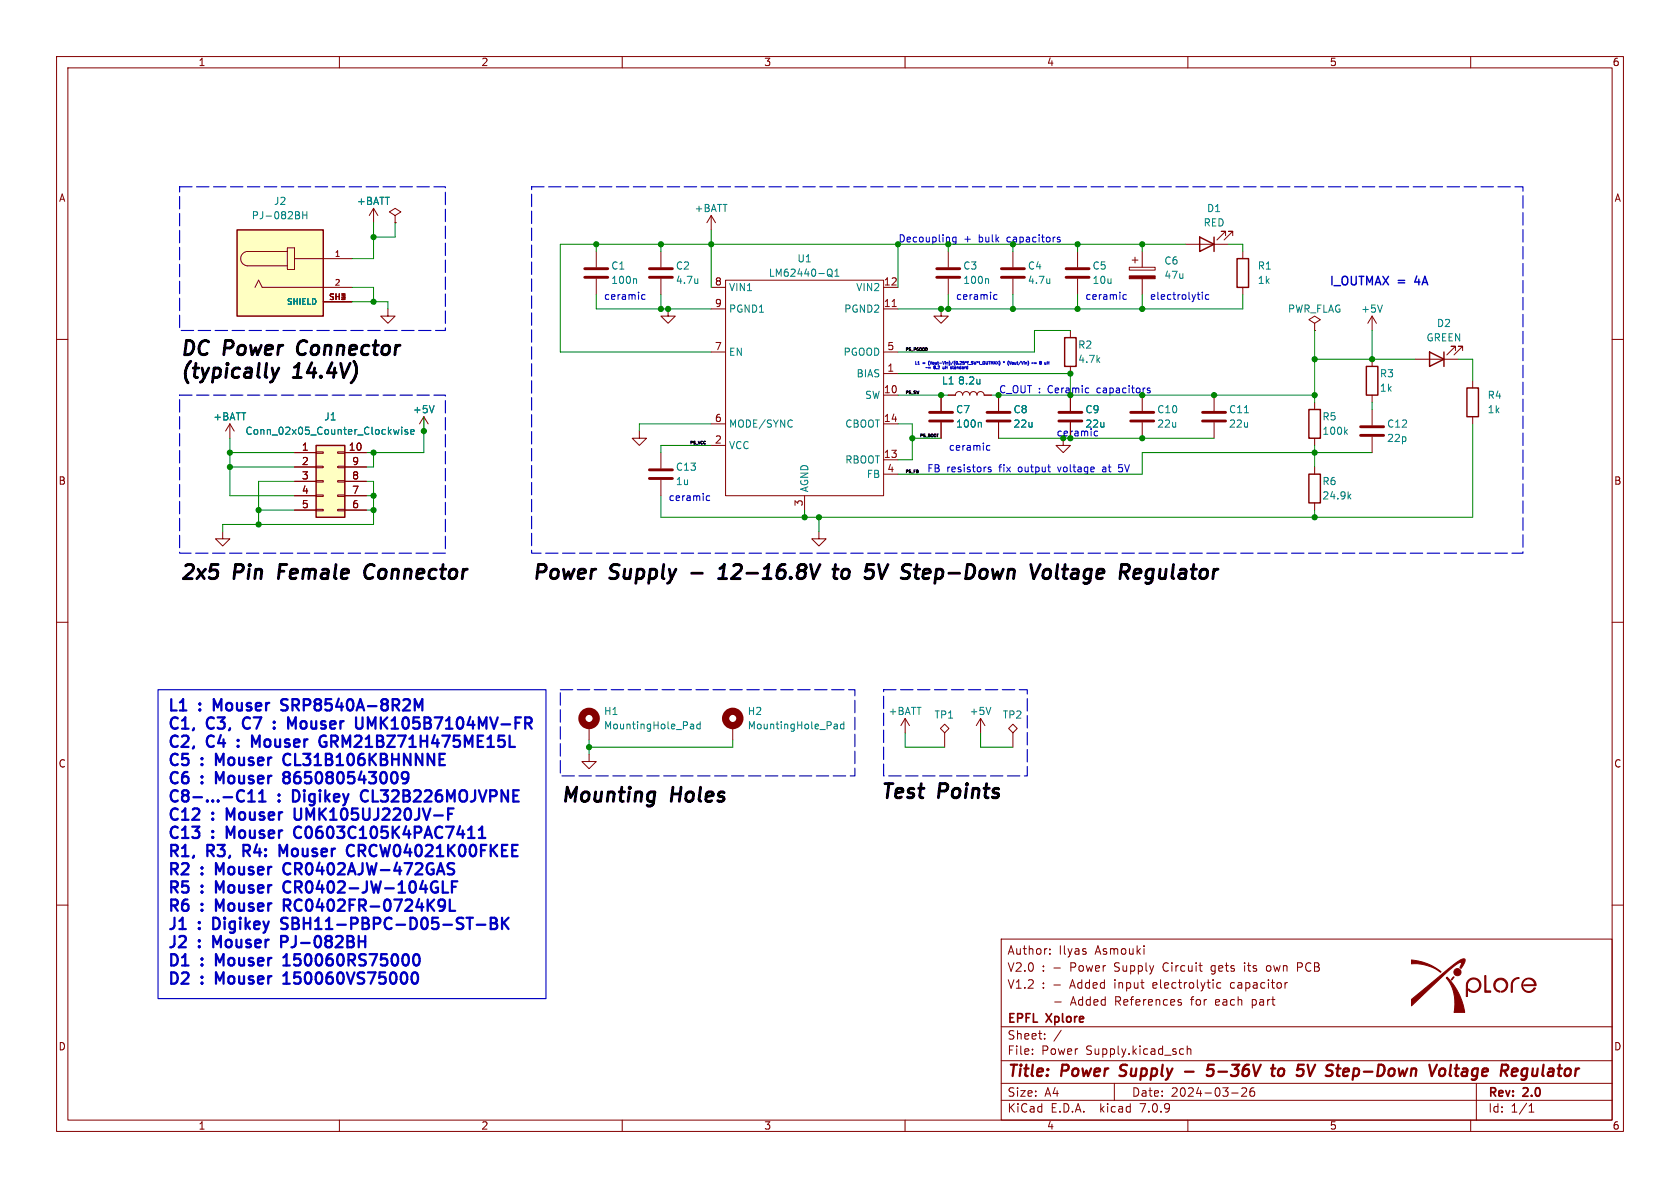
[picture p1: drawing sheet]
<svg xmlns="http://www.w3.org/2000/svg" width="297mm" height="210mm" viewBox="0 0 297 210" stroke-linecap="round" stroke-linejoin="round" font-family="sans-serif">
<path d="M0 0h297v210h-297z" fill="#fff" stroke="#fff" stroke-width=".18"/>
<g fill="none" stroke="#840000" stroke-width=".18">
<path d="M10 10h277v190h-277zM12 12h273v186h-273zM60 10v2M110 10v2M160 10v2M210 10v2M260 10v2M66 36.8l-.7 1.3M66 36.8v2.6M66 36.8l.8 1.3M69.8 38.1l1.1-.6-1.1-.7-1 .7 1 .6v1.3M69.8 39.4h.1"/>
<path d="M125.7 38.1l-.7 1.3M125.7 38.1v2.5M125.7 38.1l.8 1.3M10 60h2M45.1 50.8l.6-1.3 .7 1.3h15.8M50.8 44.5h-7a1.27 1.27 0 0 0-1.2 1.2 1.27 1.27 0 0 0 1.2 1.3h7M50.8 43.8h1.3v3.8h-1.3zM52.1 45.7h10.1M57.1 53.3h5.1M68.6 54.6v1.3h1.2l-1.2 1.3-1.3-1.3h1.3M105.4 44.5v2.7M105.4 49.3v2.8"/>
<path d="M116.8 44.5v2.7M116.8 49.3v2.8M118.1 54.6v1.3h1.3l-1.3 1.3-1.3-1.3h1.3M125.7 54.6h2.6M125.7 50.8h2.6M128.3 49.5h27.9v38.1h-27.9zM156.2 54.6h2.5M156.2 50.8h2.5M157.7 54.2h.7M166.4 54.6v1.3h1.2l-1.2 1.3-1.3-1.3h1.3M167.6 44.5v2.7M167.6 49.3v2.8"/>
<path d="M179.1 44.5v2.7M179.1 49.3v2.8M189.2 58.4v1.3M190.5 44.5v2.7M190.5 49.3v2.8M199.6 47.2h4.6v.6h-4.6zM200.2 46h1M200.7 45.5v1M201.9 44.5v2.7M201.9 49.3v2.8M209.5 43.2h7.7M216.7 41.7v-.8h-.8h.8l-1.6 1.5"/>
<path d="M217.9 41.7v-.8h-.7h.7l-1.5 1.5M219.7 44.5v1.2M219.7 50.8v1.3M232.4 57.2l1-.7-1-.6-1 .6 1 .7v1.2M232.4 58.4h.1M242.6 55.9v2.5M242.6 55.9l-.8 1.3M242.6 55.9l.7 1.3M285 60h2M40.6 74.9l.8 1.3M40.6 74.9v2.6M40.6 74.9l-.7 1.3"/>
<path d="M55.9 79.9h1.2v.2h-1.2zM59.7 79.9h1.3v.2h-1.3zM74.9 73.7l-.7 1.2M74.9 73.7v2.5M74.9 73.7l.8 1.2M113 76.2v1.3h1.3l-1.3 1.2-1.2-1.2h1.2M125.7 74.9h2.6M125.7 78.7h2.6M125.7 62.2h2.6M156.2 69.9h2.5M156.2 66h2.5M156.2 74.9h2.5"/>
<path d="M156.2 62.2h2.5M166.4 69.9v2.7M166.4 74.7v2.8M167.6 69.9h1.3a.64 .64 0 0 1 .6-.7 .64 .64 0 0 1 .7 .7 .64 .64 0 0 1 .6-.7 .64 .64 0 0 1 .6 .7 .64 .64 0 0 1 .7-.7 .64 .64 0 0 1 .6 .7 .64 .64 0 0 1 .7-.7 .64 .64 0 0 1 .6 .7h1.3M176.5 69.9v2.7M176.5 74.7v2.8M188 77.5v1.2h1.2l-1.2 1.3-1.3-1.3h1.3M189.2 64.8v1.2M189.2 69.9v2.7M189.2 74.7v2.8M201.9 69.9v2.7M201.9 74.7v2.8"/>
<path d="M214.6 69.9v2.7M214.6 74.7v2.8M232.4 71.1v1.3M232.4 77.5v1.2M242.6 63.5v1.3M242.6 69.9v1.2M242.6 72.4v2.8M242.6 77.2v2.8M250.2 63.5h7.6M257.3 62v-.8h-.8h.8l-1.5 1.5M258.6 62v-.8h-.8h.8l-1.6 1.5M260.3 67.3v1.3"/>
<path d="M260.3 73.7v1.2M39.4 94v1.3h1.2l-1.2 1.2-1.3-1.2h1.3M52.1 80h3.8M52.1 82.6h3.8M52.1 85.1h3.8M52.1 87.6h3.8M52.1 90.2h3.8M55.9 90h1.2v.3h-1.2zM55.9 87.5h1.2v.3h-1.2zM55.9 85h1.2v.2h-1.2zM55.9 82.4h1.2v.3h-1.2zM59.7 90h1.3v.3h-1.3z"/>
<path d="M59.7 87.5h1.3v.3h-1.3zM59.7 85h1.3v.2h-1.3zM59.7 82.4h1.3v.3h-1.3zM61 80h3.8M61 82.6h3.8M61 85.1h3.8M61 87.6h3.8M61 90.2h3.8M116.8 80v2.8M116.8 84.8v2.8M142.2 87.6v2.6M144.8 94v1.3h1.2l-1.2 1.2-1.3-1.2h1.3"/>
<path d="M156.2 81.3h2.5M156.2 83.8h2.5M232.4 82.6v1.2M232.4 88.9v1.3M10 110h2M285 110h2M104.1 133.4v1.2h1.3l-1.3 1.3-1.2-1.3h1.2M104.1 128.3v2.5M129.5 128.3v2.5M160 127l-.7 1.3M160 127v2.5M160 127l.8 1.3"/>
<path d="M166.2 128.8l.8-.8 .8 .8-.8 .7zM167 129.5v2.6M173.4 127l-.8 1.3M173.4 127v2.5M173.4 127l.7 1.3M178.3 128.8l.8-.8 .7 .8-.7 .7zM179.1 129.5v2.6M10 160h2M285 160h2M177 166h108v32h-108zM185.6 168.6v.1M185.6 167.8v.1"/>
<path d="M186.5 177.1h1.1M189.4 177.3h.7M189.7 176.2l-.5 1.5M197.2 177h.6M197.6 177l.5 .7M197.8 176.2h-.6v1.5M202.2 167.2v.1M210.5 176.7h.5M211 176.2l-.3 .2v1.3M214.9 176.9l.2-.2h.3l.2 .2M214.9 177.5l.2 .2 .4-.1M215.6 177.1l-.7 .1"/>
<path d="M215.8 173.8l-.4-.1-.3 .3v.4l.1 .2h.6M220 170.2v.1M220 170.7v1M221.4 176.8l.4-.1 .3 .3v.4l-.1 .2h-.6M221.4 176.7v1.5M224.2 170.7l-.3 .3v.4l.3 .3M227.6 173.7l-.4 .1M229.4 171h.6M230 170.2h-.6v1.5M60 198v2M110 198v2M160 198v2"/>
<path d="M177 194.5h108M177 191.5h108M177 187.5h108M177 181.5h108M182.5 186.3v.1M182.5 185.5v.1M184.7 183.6v.1M184.7 182.8v.1M187.6 182.1l-1.3 2M197 191.5v3M208.8 185.4l.4 .1M209.2 186.3l-.4 .1"/>
<path d="M209.9 185.5l.2-.1 .4 .1v.9M209.9 184.9v1.5M210 198v2M217.7 193.2h1.2M219.5 192.4l.6-.1 .2 .1 .1 .3-.9 1.1h.9M221.7 192.3a.59 .59 0 0 0-.7 .6v.6l.1 .2 .4 .1 .2-.1 .1-.5-.1-.3h-.5l-.2 .3M260 198v2M261 191.5v6.5M270.3 196.6h.9M270.3 195.5l.4-.4v1.5"/>
</g>
<g fill="none" stroke="#840000" stroke-width=".4">
<path d="M197.9 190.1l.3 .1M198.2 188.4l-.1 .4v.2M209.5 189.4h1.5M214.6 188.2h-1l-.2 1 .3-.2 .7 .1 .2 .3-.2 .6-.3 .2h-.5l-.3-.2M224.7 188.9h.8M225.1 188.2l-.2 1.7v.2l.4 .1M226.1 189.1a.52 .52 0 0 1 .5-.2 .52 .52 0 0 1 .4 .4v.5a.55 .55 0 0 1-.6 .4 .55 .55 0 0 1-.5-.4zM232.5 188.2l-.9 2M237.8 188.9l.6 .1 .1 .4-1 .1M238.3 190.1l-.6 .1M254.7 189a.5 .5 0 0 1 .8 .3l-.1 .5a.62 .62 0 0 1-.7 .4M256.5 188.2l-.2 1.7 .2 .3"/>
<path d="M257.2 188.9h.7M257.6 188.2l-.3 1.7 .1 .2 .4 .1M269.5 188.9l.5 .1M269.9 190.1l-.6 .1M270 188.9l-.2 1.6-.4 .4M271 188.9l-.1 1 .2 .3"/>
</g>
<g fill="none" stroke="#840000" stroke-width=".51">
<path d="M103.4 49h4M103.4 47.5h4M114.8 49h4.1M114.8 47.5h4.1M165.6 49h4.1M165.6 47.5h4.1M177 49h4.1M177 47.5h4.1M188.5 49h4M188.5 47.5h4M164.3 74.4h4.1M164.3 72.9h4.1"/>
<path d="M174.5 74.4h4.1M174.5 72.9h4.1M187.2 74.4h4.1M187.2 72.9h4.1M199.9 74.4h4.1M199.9 72.9h4.1M212.6 74.4h4.1M212.6 72.9h4.1M240.5 77h4.1M240.5 75.4h4.1M114.8 84.6h4.1M114.8 83.1h4.1"/>
</g>
<g fill="none" stroke="#008484" stroke-width=".18">
<path d="M52.9 38.1v.5M53.5 37.4v1.3M53.5 38h.7M54.2 37.4v1.3M112.4 49.3l.1 .1v.7M123.4 49.3v.8M123.4 50h-.1M146.3 48.7l.3 .1h.3M146.3 47.8l.3-.2a.43 .43 0 0 1 .5 .4v.4l-.2 .4M146.5 48.5l.4 .3M146.9 48.8l.3 .2M147.6 48.8h.7"/>
<path d="M147.6 47.9l.4-.3v1.2M174.6 49.3l.2 .1v.7M185.6 49.3v.8M185.6 50h-.1M244.4 53.9l-.4 1.3M70.5 75.9l-.2 .9-.2-.6M71 75.5v.1M71 75.9v.9M72.1 76l-.3-.1-.2 .2v.2l.5 .1v.3h-.5M72.6 76.4l.6-.2-.1-.2-.3-.1-.2 .2 .1 .6h.4M76.7 71.7l-.4 1.3M140 74.3l.1 .1"/>
<path d="M140.1 75.4h-.1M173.2 67v.9M173.2 67.8h.1M173.3 74.7l.2 .1v.7M220 73h.7M237.8 76.3l.4 .5M238.2 75.9l-.5 .5M238.4 87.7l.4 .5M238.8 87.4l-.5 .4M122.2 128l.4 .1v.7M122.6 128.8h-.4M122.6 128.3l-.4 .1"/>
<path d="M123.8 128.1l-.4-.1-.2 .2 .1 .6h.5M123.8 127.6v1.2M147.6 128l.4 .1v.7M148 128.8h-.4M148 128.3l-.4 .1M149.2 128.1l-.4-.1-.2 .2 .1 .6h.5M149.2 127.6v1.2M175.2 125l-.5 1.3"/>
</g>
<path d="M41.9 40.6h15.2v15.3h-15.2zM188.2 59.7h2v5.1h-2zM212.1 41.9l2.5 1.3-2.5 1.3zM214.6 41.9v2.6M218.7 45.7h2v5.1h-2zM55.9 78.7h5.1v12.7h-5.1zM231.4 72.4h2v5.1h-2zM241.6 64.8h2v5.1h-2zM252.7 62.2l2.6 1.3-2.6 1.3zM255.3 62.2v2.6M259.3 68.6h2.1v5.1h-2.1zM231.4 83.8h2v5.1h-2z" fill="none" stroke="#840000" stroke-width=".25"/>
<g fill="#840000" stroke="#840000" stroke-width=".18">
<path d="M262.5 172.5h.2v2.7h.8v.2h-1z"/>
<path d="M257 172.7h.1l-.5 .6-.1-.1z"/>
<path d="M267.5 173.2l.7-.4h.4v.2a1.32 1.32 0 0 0-1.2 1.7v.7h-.2v-.9a1.66 1.66 0 0 1 .3-1.3z"/>
<path d="M255.8 172.7a11.4 11.4 0 0 1 3.1 6.3h-1.8v-.2a7.3 7.3 0 0 0-1.4-5.9z"/>
<path d="M249.5 169.7h.2a9.6 9.6 0 0 1 5.1 2.1l-.1 .1a7.2 7.2 0 0 0-5.1-1.5z"/>
<path d="M259.6 173.2a1.28 1.28 0 0 1 1.8 0 1.28 1.28 0 0 1 0 1.8 1.28 1.28 0 0 1-1.8 .1v-.3l.2 .2a1.07 1.07 0 0 0 1.6-.3 1.07 1.07 0 0 0-.6-1.6 1.07 1.07 0 0 0-1.4 .9v2.2h-.2v-1.7a1.47 1.47 0 0 1 .4-1.3z"/>
<path d="M264.4 173.3l.5-.3 .4-.1a1.24 1.24 0 0 1 1.3 1.2 1.24 1.24 0 0 1-1.2 1.3v-.2a1.02 1.02 0 0 0 .8-1.5 1.02 1.02 0 0 0-1.7-.1 1.02 1.02 0 0 0 .7 1.6v.2a1.25 1.25 0 0 1-1.1-.8 1.25 1.25 0 0 1 .3-1.3z"/>
<path d="M249.5 176.7l6.9-5.7 1.7-1.3a.55 .55 0 0 1 .9 0l-.5 1.3a.18 .18 0 0 1-.3 .2 .17 .17 0 0 1-.1-.3l.3-.6a.18 .18 0 0 0-.1-.2 .18 .18 0 0 0-.2 0l-2 1.5-6.6 6.2z"/>
<path d="M269.4 173.3a1.27 1.27 0 0 1 1.4-.3 1.27 1.27 0 0 1 .8 1.2h-2.2v-.1h1.9a1.06 1.06 0 0 0-1.5-.9 1.06 1.06 0 0 0-.3 1.7 1.06 1.06 0 0 0 1.7-.2l.2-.1a1.26 1.26 0 0 1-1.8 .6 1.26 1.26 0 0 1-.2-1.9z"/>
<path d="M199.6 48.8h4.6v.5h-4.6z"/>
<circle cx="257.7" cy="171.9" r=".63"/>
</g>
<g fill="none" stroke="#840000" stroke-width="1.3">
<circle cx="104.1" cy="127" r="1.27"/>
<circle cx="129.5" cy="127" r="1.27"/>
</g>
<g fill="#ffffc2" stroke="#ffffc2" stroke-width=".18">
<path d="M41.9 40.6h15.2v15.3h-15.2z"/>
<path d="M55.9 78.7h5.1v12.7h-5.1z"/>
</g>
<g fill="none" stroke="#0000c2" stroke-width=".18">
<path d="M113.4 52.7l.3 .2h.3M114 52.1h-.3l-.3 .2M169 41.9v1l-.2 .3-.3-.1M169 42l-.4-.1-.2 .3 .1 .5h.5M175.7 52.7l.2 .2h.4M176.3 52.1h-.4l-.2 .2M187.4 42l-.3-.1-.2 .2 .1 .2 .4 .1v.3h-.5M198.5 52.7l.3 .2h.3M199.1 52.1h-.3l-.3 .2M212.6 51.7v.1M212.6 52.1v.8M213.7 52.1h-.4l-.2 .2 .1 .6h.5"/>
<path d="M161.9 63.9v.5M162.3 64l.1-.1v.5M163.1 64.1h.4M163.1 64.3h.4M163.9 65h.1M164.1 64.9h.4M164.1 65.1h.4M164.3 64.6h.1M164.3 63.8l-.2 .4 .2 .4M164.4 63.9l.2 .5 .1-.5M164.9 64.1h.2M165.4 64.1v.2"/>
<path d="M165.6 64.1v.3M165.7 64.1h.2M165.8 63.9v.4M166.6 63.9l.2 .5 .2-.5M167.1 63.9h.1M167.1 64.1v.3M167.4 64.1v.3M167.4 64.1h.2M167.8 63.8l.1 .4M168.5 63.9l-.4 .6M168.8 63.8l-.1 .4M169 64.1l.1-.2 .2 .2"/>
<path d="M169.7 63.9h.3v.2M170.5 63.9h-.3v.2M170.6 64h.2M170.8 63.9v.1M170.8 64l-.1 .1M170.8 64v.1M170.9 64h-.1M171 64.1h.2M171.2 63.9l-.1 .1v.4M172 63.9h-.2l-.1 .2M172.2 63.9l.1 .5 .1-.4 .1 .4 .1-.5M172.7 64h.2"/>
<path d="M172.9 63.9v.1M172.9 64l-.1 .1M172.9 64v.1M173 64h-.1M173.2 63.9v.5M173.8 64.2l.1-.3 .2 .1v.2M174.3 63.9v.4M174.4 79.4l.2 .2 .4-.1M174.6 63.9v.4M174.8 63.9h.3M174.9 63.9v.5M175 78.8l-.4-.1-.2 .3"/>
<path d="M175.2 64.4v-.5l.2 .3 .2-.3v.5M175.7 64.4l.2-.5 .2 .5M176.2 63.9l.3 .5M176.5 63.9l-.3 .5M176.6 63.8l.2 .4-.1 .4M176.7 64.6h-.1M177.4 64h.1M177.5 63.9v.1M177.5 64l-.1 .1M177.5 64l.1 .1M177.6 64h-.1M178.3 63.8l-.1 .4"/>
<path d="M178.4 63.9l.2 .5 .2-.5M178.9 64.3l.1 .1M178.9 64.1v.2M179 64.1h.1M179 64.4h.1M179 64.1h-.1M179.1 64.1h.1M179.1 64.1l.1 .1M179.1 64.3v.1M179.2 64.3h-.1M179.4 64.1v.2M179.6 64.1v.3"/>
<path d="M179.8 64.1h.2M179.8 63.9v.4M180.5 63.9l-.4 .6M180.6 63.9l.1 .5 .2-.5M181.1 63.9h.1M181.1 64.1v.3M181.3 64.1v.3M181.3 64.1h.2M181.7 63.8l.2 .4M182.8 64.1h.4M182.8 64.3h.4M183.8 64l.1-.1 .2 .1"/>
<path d="M183.8 64l.1 .1M183.8 64h.1M183.8 64.3l.1 .1M183.9 64.1l-.1 .2M183.9 64.1h.1M184 64.1l.1 .2M184.1 64h.1M184.1 64l-.1 .1M184.7 64.1v.2M184.9 64.1v.3M185.1 64.1h.3M185.1 63.9v.5"/>
<path d="M185.4 63.9v.5M193.4 76.8l.3 .3 .3-.1M193.5 76.3l-.1 .2M203.3 68.7l-.3-.1-.2 .2 .1 .2 .4 .1v.3h-.5M124.9 88.2l.2 .3 .4-.1M125.5 87.7l-.4-.1-.2 .3M175.2 82.6h-.3l-.2 .1 .1 .2 .4 .1v.3h-.5M195.1 82.6h-.1M195.1 82.9l-.2 .2 .2 .3M197.7 83.3l.5 .1M198.4 82.1h-.6l-.1 .6 .5-.1"/>
</g>
<g fill="none" stroke="#000" stroke-width=".5">
<path d="M48.1 65.1l.4 1.6M48.5 66.7l-.3 .6M49.3 65.1l-.8 1.6M52.9 60.6a1.58 1.58 0 0 0 0 2M49.5 99.8l-.3 2.5M65.7 99.8a1.41 1.41 0 0 0-1.2 .9 1.41 1.41 0 0 0 .3 1.5l.4 .1 .6-.1M147.7 99.8l-.3 2.1 .1 .3 .5 .1M155.3 99.8l.5 2.5 1.2-2.5M187 99.8l-.3 2.1 .1 .3 .2 .1M122.3 101.3h1.9M127 102.3h1.5M127.3 100.5l.8-.7-.4 2.5"/>
<path d="M147.2 100.6h1M149.7 100.6a.78 .78 0 0 0-.9 .5v.7v.2a.65 .65 0 0 0 1 .2M163.7 100.6l-.4 .4-.2 .9 .1 .3 .3 .1h.4M164.4 101.2l-1.2 .3M184.6 100.9a.65 .65 0 0 1 .7-.3 .65 .65 0 0 1 .5 .5l-.1 .7a.68 .68 0 0 1-.7 .5 .68 .68 0 0 1-.6-.5zM203.9 100.7a.82 .82 0 0 0-1.2 .4l-.1 .7 .2 .4 .2 .1 .7-.1M203.9 100.6l-.2 2a.75 .75 0 0 1-1.2 .4"/>
</g>
<path d="M27.9 121.9h68.6v54.6h-68.6z" fill="none" stroke="#0000c2" stroke-width=".2"/>
<g fill="none" stroke="#0000c2" stroke-width=".4">
<path d="M30.3 123.6v2M32.2 123.9l.2-.3v2M32.8 126.8v2M36.9 126.9a.7 .7 0 0 1 .9 .1M37.8 125.6v-2l.7 1.4 .6-1.4v2M38.2 135.3v-2l.7 1.4 .6-1.4v2M38.2 138.5v-2l.7 1.4 .6-1.4v2M42.1 131.8l.1 .1-.1 .1M42.1 131.8l-.1 .1 .1 .1M42.1 130.8v.2M42.1 131.8v.2M42.1 130.8l.1 .1-.1 .1"/>
<path d="M42.1 130.8l-.1 .1 .1 .1M42.9 127.7l.2 .8M44.5 139.7v2M44.6 132v-2l.6 1.5 .7-1.5v2M46.2 126.8l-.9 2M46.4 139.7v2M48.4 127.7l.1 .1M48.5 128.6l.1 .1-.1 .1M48.5 128.6l-.1 .1 .1 .1M48.5 127.6v.2M48.5 128.6v.2M48.6 127.7l-.1 .1"/>
<path d="M49.7 125.5l.3 .1 .7-.1M50.1 134.1a.85 .85 0 0 0 .2 .9 .85 .85 0 0 0 .9 .2M50.5 137.3l-.4 .4 .1 .6 .3 .2 .5-.1M50.5 137.3h.4M50.9 123.7l-.8-.1a.49 .49 0 0 0-.4 .5 .49 .49 0 0 0 .4 .4l.6 .2M50.9 137.3l.1 .1M50.9 128.8v-2l.7 1.4 .7-1.4v2M51 136.6l-.1-.1-.6 .1a.41 .41 0 0 0-.2 .4 .41 .41 0 0 0 .4 .3M51 137.2l-.1 .1M51.8 139.7v2h.5M52.2 133.3v2M52.8 123.8l-.3-.2h-.8v2"/>
<path d="M54 136.5l-.1 .9M54.8 123.8l-.3-.2h-.8v2M55.7 123.8l.3-.2h.4l.3 .2M56.2 133.3v2M57.3 131.2h.4v.6a.7 .7 0 0 1-.8 .1M57.5 139.7v2M58.3 133.3h-.7v2M58.6 123.6h-1l-.1 .9M58.6 130v2M59.9 123.5l-.5 1.4M60.1 133.3v2M60.6 132v-2l.6 1.5 .7-1.5v2"/>
<path d="M61.5 123.8a.46 .46 0 0 1 .8 0M61.6 136.5l-.1 .9M62.9 126.8v1.6M63 125.6l.7-2 .7 2M63.9 136.4l-.5 1.4M64.1 126.8v1.6M65 128.8v-2l.7 1.4 .7-1.4v2M65 130.3l.2-.3v2M65.3 133.3v2M65.9 139.7v2M66.5 133.3l-1.2 1.1M66.7 130v2"/>
<path d="M67.3 126.8v2M67.3 133.3v2M67.5 123.8l.3-.2h.4l.3 .2M68.5 126.8l-1.2 1.2M69.3 133.3v2M69.8 126.8v2M69.8 130l-1.3 2M70.5 133.3v2M70.5 123.8l-.3-.2h-.8v2M71.3 123.8l.3-.2h.5l.3 .2M71.7 130l-.8 2M72.2 136.9a1.33 1.33 0 0 1-.6 1.6h-.4"/>
<path d="M72.2 137.3l-.4 .4-.6-.1M72.3 139.9l-.3-.2h-.7v2M72.6 133.3v2l-1.2-2v2M72.9 130v2M73.1 126.8l-.1 1M73.2 139.9l.3-.2h.5l.3 .2M73.3 125.6v-2l.7 1.4 .7-1.4v2M74.4 130v2M74.7 133.3v2l-1.2-2v2M75.1 139.9l.3-.2h.5l.3 .2M75.5 130v2M76 127l-.3-.2h-.7v2"/>
<path d="M76.8 133.3v2l-1.2-2v2M76.9 126.8h1.3l-.9 2M76.9 129.9l-.5 1.5M77.7 133.3v2M78 139.7h-.4l-.3 .2M79.2 127.1l.2-.3v2M79.5 130l-.8 2M80.3 130l-.1 1M80.9 127a.46 .46 0 0 1 .8 0M81.3 140a.68 .68 0 0 1 1.2 0M82.2 132v-2l.7 1.5 .6-1.5v2M83.1 126.7l-.4 1.4"/>
<path d="M84 139.7v1.4M84.5 130v2M84.7 128.8v-2l.6 1.4 .7-1.4v2M84.7 139.7l.6 2 .7-2M86.7 126.8l.6 2 .7-2M86.8 130v2M87.7 139.9l-.3-.2h-.7v2M88.2 130l-.1 1M89.8 139.7v2l-1.1-2v2M90.1 130v2M91.7 139.7h-.9v2M92.1 126.8h-1v2"/>
<path d="M93.9 127l-.3-.2h-.7v2M30.3 149.4v2M30.3 152.6v2M30.3 155.8v2M30.3 159v2M32.3 155.8l-.1 .9M32.8 142.9v2M32.8 146.1v2M32.8 149.4v2M37.4 149.4h-.7v2M38.2 154.6v-2l.7 1.4 .6-1.4v2M38.2 157.8v-2l.7 1.4 .6-1.4v2"/>
<path d="M38.5 149.4h1.2l-.7 .7M40.1 144.9v-2l.7 1.4 .6-1.4v2M40.1 148.1v-2l.7 1.5 .6-1.5v2M43 149.4v2M43 150.4h.8M43.1 141.5l-.3 .2M43.9 141.7h1.1M45.4 149.3l-.5 1.4M45.8 141.7h1.1M49.4 151.4v-2l.7 1.4 .7-1.4v2M50.5 152.7a1.14 1.14 0 0 0 .3 1.9l.4-.1M51.1 159.1l-.9-.1v2"/>
<path d="M51.1 160l-.9 .1M51.2 155.9a.82 .82 0 0 0-.9 .1 .82 .82 0 0 0-.2 .9 .77 .77 0 0 0 .3 .8 .77 .77 0 0 0 .8 0M52.1 142.9v1.6l.4 .4 .5-.1M52.2 152.6v2M52.2 155.8v2M53.1 146.2a.82 .82 0 0 0-.9 .2 .82 .82 0 0 0-.2 .9 .77 .77 0 0 0 .3 .7 .77 .77 0 0 0 .8 0M53.2 142.9v1.6M54.2 142.9v2M55.5 142.9v2M56.5 142.9v2M56.5 152.5l-.5 1.4M56.5 155.7l-.5 1.4"/>
<path d="M56.5 158.9l-.5 1.4M58.9 142.9v2M61.5 154.6l.7-2 .7 2M61.8 159v2M62.6 151.2a.7 .7 0 0 1-.9 .1M63.4 149.4v2M63.5 159v2M63.8 140.6a.85 .85 0 0 0 .2 .8 .85 .85 0 0 0 .9 .2M64.1 152.6v1.4M64.2 142.9v1.6M64.2 146.1v2M64.9 152.6l.4 2"/>
<path d="M64.9 155.8v1.4M65.3 142.9v1.6M65.6 155.8l.5 2M66.6 152.6l-.5 2M66.9 142.9v1.4M67.2 149.4l.5 2M67.3 155.8l-.4 2M67.5 146.1l-.1 1M68.9 149.4l-.4 2M69.4 146.1v2M70.2 152.5l-.5 1.4M70.6 146.1l-1.2 1.2"/>
<path d="M71 155.8v2M71 159l-.8 2M71.8 146l-.5 1.5M72 149.3l-.5 1.4M72.9 152.6l-.9 2M73.3 146.1v2M74.1 142.9v1.4M74.1 158.9l-.5 1.4M74.8 142.9l.6 2 .7-2M74.8 155.7l-.5 1.4M75 148.1l.7-2 .7 2M75.6 159v2"/>
<path d="M76.8 159l-1.2 1.2M77.2 154.6l.7-2 .7 2M77.8 149.4v2M78.3 155.8v2h.9M78.9 146.1h1.3l-.9 2M79 141.7v-2l.7 1.4 .7-1.4v2M79.2 143.9h.7M79.2 142.9v2M79.2 149.4v2M79.5 159v2h1M79.9 156.7h.7M80.4 149.4l-1.2 1.1"/>
<path d="M80.9 155.8h-1v2M81.3 146l-.4 1.5M83.1 146.4l.2-.3v2M84.7 148.1h1.1M84.7 146.7l.5-.6v2M86 149.4h-1v2M86.8 149.4v2M87.9 149.4l-1.1 1.1M89.7 149.4h-.9v2M91.5 149.4h-.9v2M30.3 168.7v2M30.3 171.9v2"/>
<path d="M30.9 162.2v1.5M30.9 165.5v1.4M32.3 162.2v2M32.8 168.7v2M38.2 161v-2l.7 1.4 .6-1.4v2M38.2 170.7v-2l.7 1.4 .6-1.4v2M38.2 173.9v-2l.7 1.4 .6-1.4v2M38.4 166.9l-.7-1.4v2M38.5 162.3l-.8-.1v2h.5M39 165.5v2M43.4 162.2v2M49.7 164.1l.3 .1 .7-.1"/>
<path d="M49.8 163l.9 .4M50.1 170.7h1.1M50.1 169.2l.6-.5v2M50.1 172.5l.6-.6v2M50.1 173.9h1.1M50.7 165.5h-1v2M50.7 160.1l.6 .9M50.7 166.4l-1 .1M50.9 162.3l-.8-.1-.3 .2M51.7 162.2v2M52.1 168.7l-.1 .9M52.1 171.9l-.1 .9"/>
<path d="M52.3 165.5v1.4M53.7 162.2v2M54.9 162.2v2M56.3 162.2v2M58.2 162.2v2M61.3 171.9l.7 2 .7-2M61.4 165.5v2M61.6 168.7v2M62.1 162.2v2M63.4 165.5v2M64.1 162.2v2M64.6 165.5v2"/>
<path d="M65.3 168.7h1.4l-.9 2M66.1 162.2v2M66.4 171.9l-.9 2M67.1 171.9l-.1 .9M68.4 168.7h-1l-.1 .9M69.4 168.9a.46 .46 0 0 1 .8 0M71.3 168.9a.46 .46 0 0 1 .8 0M72.6 162.2v2M73.2 168.9a.48 .48 0 0 1 .5-.2 .48 .48 0 0 1 .4 .4 1.03 1.03 0 0 1-.6 1.6M73.6 172a1.33 1.33 0 0 1-.2 1.9M76.5 162.2l-.1 1M81.9 162.3l-.8-.1-.2 .2"/>
<path d="M82.5 162.2h1.1M83 162.2v2M84.3 163.5h1.5M86.8 162.2h.6a.49 .49 0 0 1 .4 .5 .49 .49 0 0 1-.4 .5 .53 .53 0 0 1 .5 .5 .53 .53 0 0 1-.4 .5h-.7zM86.8 163.2h.6M88.8 162.2v2M89 163.1l.9 1.1M89.9 162.2l-1.1 1.2"/>
</g>
<path d="M31.7 33h47v25.4h-47v-25.4M94 33h175.2v64.8h-175.2v-64.8M31.7 69.9h47v27.9h-47v-27.9M99.1 121.9h52v15.3h-52v-15.3M156.2 121.9h25.4v15.3h-25.4v-15.3" fill="none" stroke="#0000c2" stroke-width=".2" stroke-dasharray="2.2 .8"/>
<g fill="none" stroke="#008400" stroke-width=".18">
<path d="M66 39.4v6.3h-3.8M69.8 39.4v2.5h-3.8M62.2 50.8h3.8v2.5M62.2 53.3h6.4v1.3M105.4 52.1v2.5h20.3M105.4 43.2v1.3M116.8 43.2v1.3M116.8 52.1v2.5M125.7 40.6v10.2M158.7 43.2v7.6M167.6 43.2v1.3M167.6 52.1v2.5"/>
<path d="M179.1 43.2v1.3M179.1 52.1v2.5M189.2 58.4h-6.3v3.8h-24.2M190.5 43.2v1.3M190.5 52.1v2.5M201.9 43.2v1.3M201.9 52.1v2.5M209.5 43.2h-110.4v19h26.6M217.2 43.2h2.5v1.3M219.7 52.1v2.5h-61M232.4 58.4v12.7M242.6 58.4v5.1"/>
<path d="M40.6 77.5v10.1h11.5M74.9 73.7v6.3h-10.1M125.7 78.7h-8.9v1.3M125.7 74.9h-12.7v1.3M158.7 74.9h2.6v6.4h-2.6M158.7 69.9h8.9M158.7 66h30.5v3.9M161.3 77.5h5.1M175.3 69.9h57.1M176.5 77.5h11.5M189.2 77.5h25.4M232.4 78.7v3.9"/>
<path d="M232.4 63.5h17.8M242.6 71.1v1.3M257.8 63.5h2.5v3.8M260.3 74.9v16.5h-143.5v-3.8M40.6 82.6h11.5M40.6 80h11.5M45.7 90.2h6.4M52.1 85.1h-6.4v7.6M64.8 85.1h1.2v7.6h-26.6v1.3M64.8 90.2h1.2M64.8 87.6h1.2M66 80v2.6h-1.2"/>
<path d="M142.2 90.2v1.2M144.8 91.4v2.6M232.4 90.2v1.2M242.6 80h-40.7v3.8h-43.2M104.1 130.8v2.6M129.5 130.8v1.3h-25.4M160 129.5v2.6h7M173.4 129.5v2.6h5.7"/>
</g>
<g fill="#008400" stroke="#008400" stroke-width=".18">
<circle cx="166.4" cy="54.6" r=".46"/>
<circle cx="116.8" cy="54.6" r=".46"/>
<circle cx="118.1" cy="54.6" r=".46"/>
<circle cx="116.8" cy="43.2" r=".46"/>
<circle cx="125.7" cy="43.2" r=".46"/>
<circle cx="105.4" cy="43.2" r=".46"/>
<circle cx="74.9" cy="76.2" r=".46"/>
<circle cx="66" cy="41.9" r=".46"/>
<circle cx="66" cy="53.3" r=".46"/>
<circle cx="66" cy="80" r=".46"/>
<circle cx="45.7" cy="90.2" r=".46"/>
<circle cx="40.6" cy="82.6" r=".46"/>
<circle cx="40.6" cy="80" r=".46"/>
<circle cx="66" cy="90.2" r=".46"/>
<circle cx="66" cy="87.6" r=".46"/>
<circle cx="45.7" cy="92.7" r=".46"/>
<circle cx="104.1" cy="132.1" r=".46"/>
<circle cx="201.9" cy="54.6" r=".46"/>
<circle cx="189.2" cy="66" r=".46"/>
<circle cx="189.2" cy="69.9" r=".46"/>
<circle cx="167.6" cy="54.6" r=".46"/>
<circle cx="214.6" cy="69.9" r=".46"/>
<circle cx="201.9" cy="77.5" r=".46"/>
<circle cx="190.5" cy="54.6" r=".46"/>
<circle cx="201.9" cy="43.2" r=".46"/>
<circle cx="190.5" cy="43.2" r=".46"/>
<circle cx="232.4" cy="91.4" r=".46"/>
<circle cx="232.4" cy="80" r=".46"/>
<circle cx="232.4" cy="69.9" r=".46"/>
<circle cx="142.2" cy="91.4" r=".46"/>
<circle cx="144.8" cy="91.4" r=".46"/>
<circle cx="166.4" cy="69.9" r=".46"/>
<circle cx="161.3" cy="77.5" r=".46"/>
<circle cx="188" cy="77.5" r=".46"/>
<circle cx="179.1" cy="54.6" r=".46"/>
<circle cx="189.2" cy="77.5" r=".46"/>
<circle cx="242.6" cy="63.5" r=".46"/>
<circle cx="232.4" cy="63.5" r=".46"/>
</g>
<g font-size="3.5">
<text x="31.7" y="63">DC</text>
<text x="39.7" y="63">Power</text>
<text x="53.6" y="63">Connector</text>
<text x="31.7" y="67.1">(typically</text>
<text x="52" y="67.1">14.4V)</text>
<text x="31.7" y="102.6">2x5</text>
<text x="41.4" y="102.6">Pin</text>
<text x="50.3" y="102.6">Female</text>
<text x="66.5" y="102.6">Connector</text>
<text x="94" y="102.6">Power</text>
<text x="108" y="102.6">Supply</text>
<text x="129.2" y="102.6">12-16.8V</text>
<text x="150.5" y="102.6">to</text>
<text x="157.1" y="102.6">5V</text>
<text x="164.5" y="102.6">Step-Down</text>
<text x="188.4" y="102.6">Voltage</text>
<text x="205.1" y="102.6">Regulator</text>
<text x="99.1" y="142">Mounting</text>
<text x="118.8" y="142">Holes</text>
<text x="155.6" y="141.4">Test</text>
<text x="166" y="141.4">Points</text>
</g>
<g font-size="2.8" fill="#0000c2">
<text x="29.5" y="126.7">L1</text>
<text x="29.5" y="129.9">C1,</text>
<text x="35.4" y="126.7">:</text>
<text x="36.7" y="129.9">C3,</text>
<text x="38.7" y="126.7">Mouser</text>
<text x="43.9" y="129.9">C7</text>
<text x="50.1" y="129.9">:</text>
<text x="51.5" y="126.7">SRP8540A-8R2M</text>
<text x="53.4" y="129.9">Mouser</text>
<text x="66.2" y="129.9">UMK105B7104MV-FR</text>
<text x="29.5" y="133.2">C2,</text>
<text x="29.5" y="136.4">C5</text>
<text x="35.8" y="136.4">:</text>
<text x="36.7" y="133.2">C4</text>
<text x="39" y="136.4">Mouser</text>
<text x="46.2" y="133.2">Mouser</text>
<text x="51.8" y="136.4">CL31B106KBHNNNE</text>
<text x="59" y="133.2">GRM21BZ71H475ME15L</text>
<text x="29.5" y="139.6">C6</text>
<text x="29.5" y="142.8">C8-...-C11</text>
<text x="35.8" y="139.6">:</text>
<text x="39" y="139.6">Mouser</text>
<text x="49.4" y="142.8">:</text>
<text x="51.8" y="139.6">865080543009</text>
<text x="52.7" y="142.8">Digikey</text>
<text x="65.6" y="142.8">CL32B226MOJVPNE</text>
<text x="29.5" y="146">C12</text>
<text x="29.5" y="149.3">C13</text>
<text x="37.7" y="146">:</text>
<text x="37.7" y="149.3">:</text>
<text x="40.9" y="146">Mouser</text>
<text x="40.9" y="149.3">Mouser</text>
<text x="53.7" y="146">UMK105UJ220JV-F</text>
<text x="53.7" y="149.3">C0603C105K4PAC7411</text>
<text x="29.5" y="152.5">R1,</text>
<text x="29.5" y="155.7">R2</text>
<text x="35.8" y="155.7">:</text>
<text x="36.7" y="152.5">R3,</text>
<text x="39" y="155.7">Mouser</text>
<text x="43.9" y="152.5">R4:</text>
<text x="51.1" y="152.5">Mouser</text>
<text x="51.8" y="155.7">CR0402AJW-472GAS</text>
<text x="63.9" y="152.5">CRCW04021K00FKEE</text>
<text x="29.5" y="158.9">R5</text>
<text x="35.8" y="158.9">:</text>
<text x="39" y="158.9">Mouser</text>
<text x="51.8" y="158.9">CR0402-JW-104GLF</text>
<text x="29.5" y="162.1">R6</text>
<text x="29.5" y="165.4">J1</text>
<text x="35.3" y="165.4">:</text>
<text x="35.8" y="162.1">:</text>
<text x="38.6" y="165.4">Digikey</text>
<text x="39" y="162.1">Mouser</text>
<text x="51.5" y="165.4">SBH11-PBPC-D05-ST-BK</text>
<text x="51.8" y="162.1">RC0402FR-0724K9L</text>
<text x="29.5" y="168.6">J2</text>
<text x="29.5" y="171.8">D1</text>
<text x="35.3" y="168.6">:</text>
<text x="35.8" y="171.8">:</text>
<text x="38.6" y="168.6">Mouser</text>
<text x="39" y="171.8">Mouser</text>
<text x="51.4" y="168.6">PJ-082BH</text>
<text x="51.8" y="171.8">150060RS75000</text>
<text x="29.5" y="175">D2</text>
<text x="35.8" y="175">:</text>
<text x="39" y="175">Mouser</text>
<text x="51.8" y="175">150060VS75000</text>
</g>
<g font-size="2.8" fill="#840000">
<text x="178" y="190.9">Title:</text>
<text x="187.7" y="190.9">Power</text>
<text x="198.8" y="190.9">Supply</text>
<text x="215.9" y="190.9">5-36V</text>
<text x="228.1" y="190.9">to</text>
<text x="233.4" y="190.9">5V</text>
<text x="239.3" y="190.9">Step-Down</text>
<text x="258.4" y="190.9">Voltage</text>
<text x="271.8" y="190.9">Regulator</text>
</g>
<g font-size="2.1" fill="#0000c2">
<text x="234.9" y="50.6">I_OUTMAX =</text>
<text x="250.6" y="50.6">4A</text>
</g>
<g font-size="2.1" fill="#840000">
<text x="178" y="172">V2.0</text>
<text x="178" y="169">Author:</text>
<text x="184.2" y="172">: -</text>
<text x="187.2" y="169">Ilyas</text>
<text x="189.3" y="172">Power</text>
<text x="193.7" y="169">Asmouki</text>
<text x="197.3" y="172">Supply</text>
<text x="206" y="172">Circuit</text>
<text x="214.7" y="172">gets</text>
<text x="220.7" y="172">its</text>
<text x="224.8" y="172">own</text>
<text x="230.3" y="172">PCB</text>
<text x="178" y="175">V1.2</text>
<text x="184.2" y="175">: -</text>
<text x="189.3" y="175">Added</text>
<text x="190.3" y="178">Added</text>
<text x="197.3" y="175">input</text>
<text x="198.2" y="178">References</text>
<text x="204.2" y="175">electrolytic</text>
<text x="211.8" y="178">for</text>
<text x="216.2" y="178">each</text>
<text x="218.1" y="175">capacitor</text>
<text x="222.8" y="178">part</text>
<text x="178" y="184">Sheet:</text>
<text x="178" y="181.2">EPFL</text>
<text x="185.1" y="181.2">Xplore</text>
<text x="178" y="186.7">File:</text>
<text x="184.1" y="186.7">Power</text>
<text x="192" y="186.7">Supply.kicad_sch</text>
<text x="178" y="196.9">KiCad</text>
<text x="178" y="194.1">Size:</text>
<text x="184.7" y="194.1">A4</text>
<text x="185.7" y="196.9">E.D.A.</text>
<text x="194.6" y="196.9">kicad</text>
<text x="200" y="194.1">Date:</text>
<text x="201.8" y="196.9">7.0.9</text>
<text x="207" y="194.1">2024-03-26</text>
<text x="263" y="194.3">Rev:</text>
<text x="263" y="196.9">Id:</text>
<text x="267.1" y="196.9">1/1</text>
<text x="269.4" y="194.3">2.0</text>
</g>
<g font-size="1.8" fill="#840000">
<text x="35" y="11.9">1</text>
<text x="85" y="11.9">2</text>
<text x="135" y="11.9">3</text>
<text x="185" y="11.9">4</text>
<text x="235" y="11.9">5</text>
<text x="285" y="11.9">6</text>
<text x="10.3" y="35.9">A</text>
<text x="285.3" y="35.9">A</text>
<text x="126.3" y="50.5">8</text>
<text x="156.2" y="50.5">12</text>
<text x="126.3" y="54.4">9</text>
<text x="156.2" y="54.4">11</text>
<text x="126.3" y="62">7</text>
<text x="156.8" y="65.8">1</text>
<text x="156.8" y="62">5</text>
<text x="156.2" y="69.6">10</text>
<text x="126.3" y="74.7">6</text>
<text x="156.2" y="74.7">14</text>
<text x="53.3" y="79.8">1</text>
<text x="53.3" y="82.3">2</text>
<text x="61.6" y="79.8">10</text>
<text x="62.2" y="82.3">9</text>
<text x="126.3" y="78.5">2</text>
<text x="156.2" y="81">13</text>
<text x="156.8" y="83.6">4</text>
<text x="10.3" y="85.9">B</text>
<text x="53.3" y="84.8">3</text>
<text x="53.3" y="87.4">4</text>
<text x="53.3" y="89.9">5</text>
<text x="62.2" y="89.9">6</text>
<text x="62.2" y="87.4">7</text>
<text x="62.2" y="84.8">8</text>
<text x="142" y="89.6" transform="rotate(-90 142 89.6)">3</text>
<text x="285.3" y="85.9">B</text>
<text x="10.3" y="135.9">C</text>
<text x="285.3" y="135.9">C</text>
<text x="10.3" y="185.9">D</text>
<text x="285.3" y="185.9">D</text>
<text x="35" y="199.9">1</text>
<text x="85" y="199.9">2</text>
<text x="135" y="199.9">3</text>
<text x="185" y="199.9">4</text>
<text x="235" y="199.9">5</text>
<text x="285" y="199.9">6</text>
</g>
<g font-size="1.8" fill="#008484">
<text x="44.4" y="39">PJ-082BH</text>
<text x="48.3" y="36.4">J2</text>
<text x="63" y="36.4">+BATT</text>
<text x="122.7" y="37.7">+BATT</text>
<text x="212.7" y="40.2">RED</text>
<text x="213.3" y="37.7">D1</text>
<text x="108" y="47.9">C1</text>
<text x="119.4" y="47.9">C2</text>
<text x="140.9" y="46.6">U1</text>
<text x="170.2" y="47.9">C3</text>
<text x="181.6" y="47.9">C4</text>
<text x="193" y="47.9">C5</text>
<text x="205.7" y="47">C6</text>
<text x="222.3" y="47.9">R1</text>
<text x="108" y="50.4">100n</text>
<text x="119.4" y="50.4">4.7u</text>
<text x="128.8" y="51.7">VIN1</text>
<text x="135.8" y="49.1">LM62440-Q1</text>
<text x="151.3" y="51.7">VIN2</text>
<text x="170.2" y="50.4">100n</text>
<text x="181.6" y="50.4">4.7u</text>
<text x="193" y="50.4">10u</text>
<text x="205.7" y="49.5">47u</text>
<text x="222.3" y="50.4">1k</text>
<text x="128.8" y="55.5">PGND1</text>
<text x="149.1" y="55.5">PGND2</text>
<text x="227.6" y="55.5">PWR_FLAG</text>
<text x="240.5" y="55.5">+5V</text>
<text x="253.9" y="58">D2</text>
<text x="128.8" y="63.1">EN</text>
<text x="149" y="63.1">PGOOD</text>
<text x="190.5" y="61.8">R2</text>
<text x="190.5" y="64.4">4.7k</text>
<text x="252.1" y="60.6">GREEN</text>
<text x="151.3" y="66.9">BIAS</text>
<text x="152.8" y="70.7">SW</text>
<text x="166.4" y="68.2">L1</text>
<text x="169.3" y="68.2">8.2u</text>
<text x="243.8" y="66.9">R3</text>
<text x="243.8" y="69.4">1k</text>
<text x="262.9" y="70.7">R4</text>
<text x="37.6" y="74.5">+BATT</text>
<text x="43.3" y="77.1">Conn_02x05_Counter_Clockwise</text>
<text x="57.2" y="74.5">J1</text>
<text x="72.9" y="73.3">+5V</text>
<text x="128.8" y="75.8">MODE/SYNC</text>
<text x="149.3" y="75.8">CBOOT</text>
<text x="168.9" y="73.3">C7</text>
<text x="168.9" y="75.8">100n</text>
<text x="179.1" y="73.3">C8</text>
<text x="179.1" y="75.8">22u</text>
<text x="191.8" y="73.3">C9</text>
<text x="191.8" y="75.8">22u</text>
<text x="204.5" y="73.3">C10</text>
<text x="204.5" y="75.8">22u</text>
<text x="217.2" y="73.3">C11</text>
<text x="217.2" y="75.8">22u</text>
<text x="233.7" y="74.5">R5</text>
<text x="233.7" y="77.1">100k</text>
<text x="245.1" y="75.8">C12</text>
<text x="262.9" y="73.3">1k</text>
<text x="119.4" y="83.4">C13</text>
<text x="128.8" y="79.6">VCC</text>
<text x="149.3" y="82.1">RBOOT</text>
<text x="245.1" y="78.3">22p</text>
<text x="119.4" y="86">1u</text>
<text x="143.1" y="87.1" transform="rotate(-90 143.1 87.1)">AGND</text>
<text x="153.1" y="84.7">FB</text>
<text x="233.7" y="86">R6</text>
<text x="233.7" y="88.5">24.9k</text>
<text x="106.7" y="126.6">H1</text>
<text x="106.7" y="129.1">MountingHole_Pad</text>
<text x="132.1" y="126.6">H2</text>
<text x="132.1" y="129.1">MountingHole_Pad</text>
<text x="157" y="126.6">+BATT</text>
<text x="165.1" y="127.2">TP1</text>
<text x="171.3" y="126.6">+5V</text>
<text x="177.2" y="127.2">TP2</text>
</g>
<g font-size="1.8" fill="#008400">
<text x="158.7" y="42.9">Decoupling</text>
<text x="178.3" y="42.9">capacitors</text>
<text x="176.5" y="69.6">C_OUT :</text>
<text x="194.2" y="69.6">capacitors</text>
<text x="186.7" y="77.2">ceramic</text>
</g>
<g font-size="1.8" fill="#0000c2">
<text x="170.4" y="42.9">+</text>
<text x="173.1" y="42.9">bulk</text>
<text x="106.7" y="53.1">ceramic</text>
<text x="168.9" y="53.1">ceramic</text>
<text x="191.8" y="53.1">ceramic</text>
<text x="203.2" y="53.1">electrolytic</text>
<text x="185.3" y="69.6">Ceramic</text>
<text x="163.8" y="83.6">FB</text>
<text x="167.4" y="83.6">resistors</text>
<text x="167.6" y="79.8">ceramic</text>
<text x="176.8" y="83.6">fix</text>
<text x="180.3" y="83.6">output</text>
<text x="187.5" y="83.6">voltage</text>
<text x="195.6" y="83.6">at</text>
<text x="198.6" y="83.6">5V</text>
<text x="118.1" y="88.7">ceramic</text>
</g>
<g font-size="1.4" fill="#840000">
<text x="59.1" y="45.5">1</text>
<text x="58.1" y="53.1">SH1</text>
<text x="59.1" y="50.5">2</text>
<text x="60" y="53.1">2</text>
</g>
<text font-size="1.4" fill="#008484" x="50.6" y="54.1">SHIELD</text>
<g font-size=".7">
<text x="160" y="62.1">PS_PGOOD</text>
<text x="160" y="69.7">PS_SW</text>
<text x="162.6" y="77.3">PS_BOOT</text>
<text x="121.9" y="78.6">PS_VCC</text>
<text x="160" y="83.6">PS_FB</text>
</g>
<g font-size=".7" fill="#0000c2">
<text x="161.7" y="64.8">L1</text>
<text x="163.3" y="64.8">=</text>
<text x="164.6" y="64.8">(Vout-Vin)/(0.25*f_SW*I_OUTMAX)</text>
<text x="165.3" y="65.6">8.2</text>
<text x="167.2" y="65.6">uH</text>
<text x="168.9" y="65.6">standard</text>
<text x="178.3" y="64.8">*</text>
<text x="179.4" y="64.8">(Vout/Vin)</text>
<text x="184" y="64.8">~=</text>
</g>
</svg>
